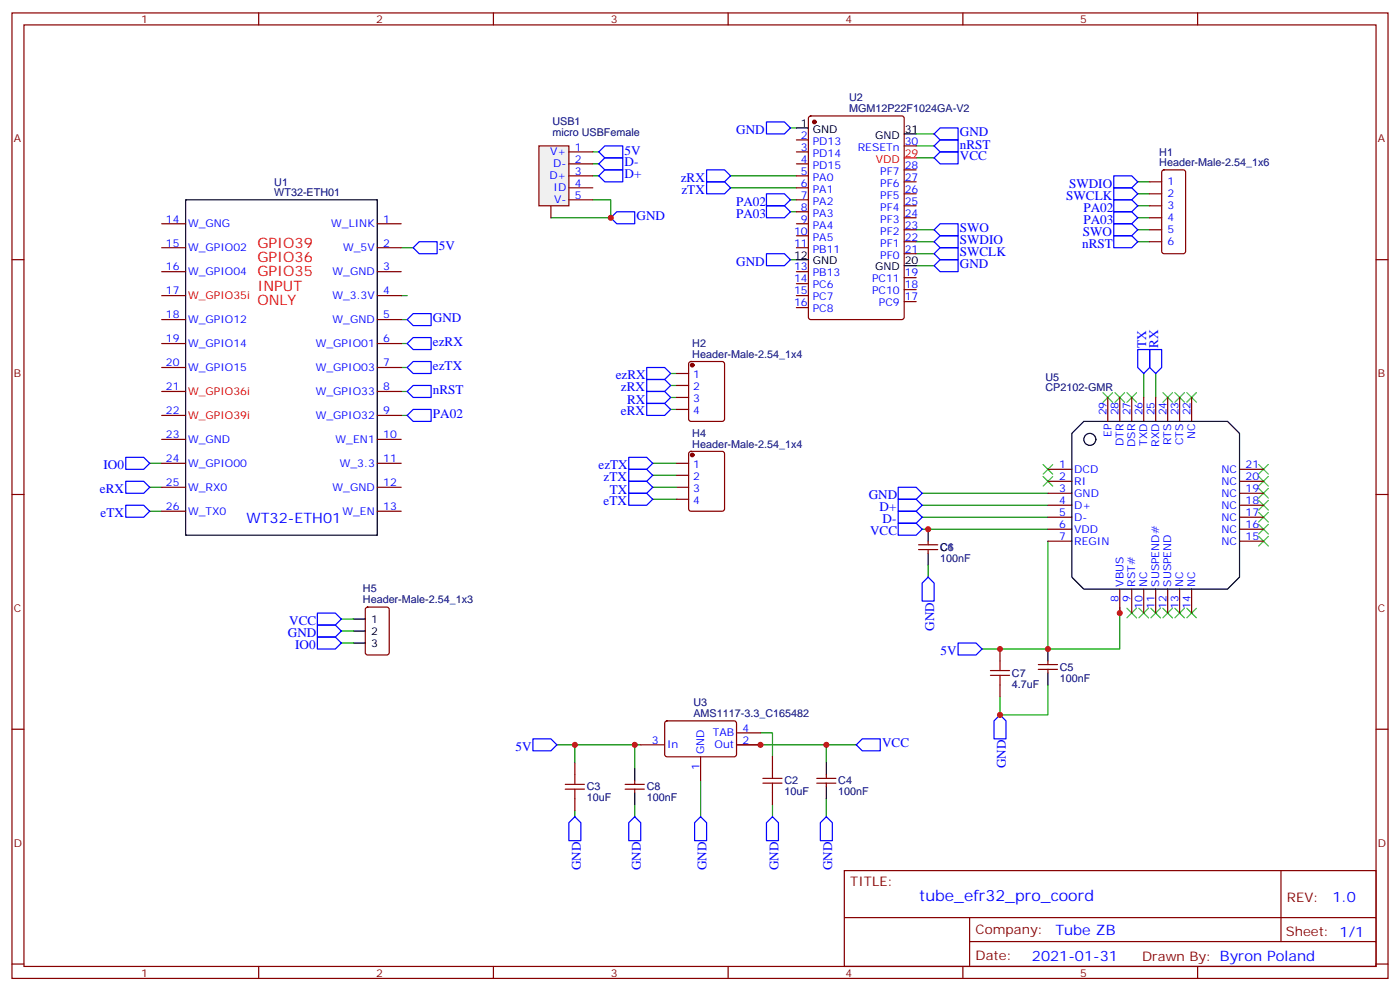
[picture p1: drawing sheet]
<svg xmlns="http://www.w3.org/2000/svg" width="412mm" height="292mm" viewBox="0 0 412 292" stroke-linecap="round" stroke-linejoin="round" font-family="sans-serif">
<g fill="none" stroke="#870000" stroke-width=".35">
<path d="M3.5 3.8h405.4v284.3h-405.4zM7.1 7.3h398.2v277.3h-398.2zM76.2 3.8v3.5M145.3 3.8v3.5M214.5 3.8v3.5M283.6 3.8v3.5M352.8 3.8v3.5M238.4 34.4l.4-.3h26.8l.7 .5v58.8l-.4 .7h-27.1l-.6-.4-.1-58.8zM234.6 41.2h3.5M234.6 44.7h3.5M234.6 48.3h3.5M234.6 51.8h3.5"/>
<path d="M234.6 55.3h3.5M234.6 58.8h3.5M266.3 57.1h3.6M266.3 53.6h3.6M266.3 50h3.6M266.3 43h3.6M3.5 76.5h3.6M234.6 62.4h3.5M234.6 65.9h3.5M234.6 69.4h3.5M234.6 73h3.5M266.3 74.7h3.6"/>
<path d="M266.3 71.2h3.6M266.3 67.7h3.6M266.3 64.1h3.6M266.3 60.6h3.6M405.3 76.5h3.6M234.6 80h3.5M234.6 83.5h3.5M234.6 87.1h3.5M234.6 90.6h3.5M266.3 88.8h3.6M266.3 85.3h3.6M266.3 81.8h3.6"/>
<path d="M199.3 110h3.5M199.3 113.5h3.5M199.3 117.1h3.5M203.1 106.7l.5-.2h9.1l.7 .4v16.5l-.4 .7h-9.4l-.7-.5-.1-16.4zM326.3 117.1v7M329.8 117.1v7M333.4 117.1v7M336.9 117.1v7M340.4 117.1v7M344 117.1v7M347.5 117.1v7M351 117.1v7"/>
<path d="M199.3 136.5h3.5M199.3 140h3.5M199.3 120.6h3.5M203.1 133.1l.5-.2h9.1l.7 .5v16.5l-.4 .6-9.4 .1-.7-.5-.1-16.5zM308.7 138.2h7M365.1 138.2h7.1M3.5 145.6h3.6M199.3 143.5h3.5M199.3 147h3.5M273.4 159.4v1M308.7 141.7h7M308.7 145.3h7"/>
<path d="M308.7 148.8h7M308.7 152.3h7M308.7 155.9h7M308.7 159.4h7M365.1 141.7h7.1M365.1 145.3h7.1M365.1 148.8h7.1M365.1 152.3h7.1M365.1 155.9h7.1M365.1 159.4h7.1M405.3 145.6h3.6M107.8 179l.5-.2h5.6l.7 .4 .1 13-.5 .6-5.9 .1-.6-.5-.1-12.9z"/>
<path d="M270.6 160.4h5.6M270.6 161.9h5.6M273.4 161.9v1M329.8 173.5v7.1M333.4 173.5v7.1M336.9 173.5v7.1M340.4 173.5v7.1M344 173.5v7.1M347.5 173.5v7.1M351 173.5v7.1M294.6 191.1v3.6M305.9 195.7h5.6"/>
<path d="M305.9 197.1h5.6M308.7 194.7v1M308.7 197.1v1.1M3.5 214.8h3.6M188.7 219.4h7.1M196 212.5l.5-.2 20 .1 .5 .6-.1 9.5-.6 .4-20.1-.1-.4-.6v-9.2zM217 219.4h7M217 215.8h7M294.6 201.7v3.5M405.3 214.8h3.6M169.3 224.6v3.6M169.3 235.2v3.6"/>
<path d="M184.1 231h5.7M184.1 232.4h5.7M187 229.9v1.1M187 232.4v1.1M206.4 222.9v7M227.5 222.9v3.5M227.5 233.5v3.5M240.6 229.2h5.6M240.6 230.6h5.6M243.4 228.2v1M243.4 230.6v1.1M248.7 256.4h156.6v28.2h-156.6z"/>
<path d="M377.3 256.4v20.9M248.7 270.2h156.5M285.6 277.3h119.6M285.6 270.2v14.2M3.5 283.9h3.6M76.2 284.6v3.5M145.3 284.6v3.5M214.5 284.6v3.5M283.6 284.6v3.5M352.8 284.6v3.5M405.3 283.9h3.6"/>
</g>
<g fill="none" stroke="#3c3" stroke-width=".35">
<path d="M324.9 115.6l2.8 2.9M327.7 115.6l-2.8 2.9M328.4 115.6l2.9 2.9M331.3 115.6l-2.9 2.9M332 115.6l2.8 2.9M334.8 115.6l-2.8 2.9M342.5 115.6l2.9 2.9M345.4 115.6l-2.9 2.9M346.1 115.6l2.8 2.9M348.9 115.6l-2.8 2.9M349.6 115.6l2.8 2.9M352.4 115.6l-2.8 2.9"/>
<path d="M307.3 136.8l2.8 2.8M310.1 136.8l-2.8 2.8M370.8 136.8l2.8 2.8M373.6 136.8l-2.8 2.8M307.3 140.3l2.8 2.9M310.1 140.3l-2.8 2.9M370.8 140.3l2.8 2.9M370.8 158l2.8 2.8M370.8 154.4l2.8 2.9M370.8 150.9l2.8 2.8M370.8 147.4l2.8 2.8M370.8 143.9l2.8 2.8"/>
<path d="M373.6 140.3l-2.8 2.9M373.6 158l-2.8 2.8M373.6 150.9l-2.8 2.8M373.6 147.4l-2.8 2.8M373.6 143.9l-2.8 2.8M373.6 154.4l-2.8 2.9M332 179.1l2.8 2.9M334.8 179.1l-2.8 2.9M335.5 179.1l2.8 2.9M338.3 179.1l-2.8 2.9M339 179.1l2.8 2.9M341.8 179.1l-2.8 2.9"/>
<path d="M342.5 179.1l2.9 2.9M345.4 179.1l-2.9 2.9M346.1 179.1l2.8 2.9M348.9 179.1l-2.8 2.9M349.6 179.1l2.8 2.9M352.4 179.1l-2.8 2.9"/>
</g>
<g fill="none" stroke="#008700" stroke-width=".35">
<path d="M232.8 37.7h1.8M269.9 39.4h5.3M174.6 58.8h5.3v5.3h-17.6M174.6 51.8h1.8M174.6 48.3h1.8M174.6 44.7h1.8M215.2 51.8h19.4M215.2 55.3h19.4M232.8 58.8h1.8M269.9 46.5h5.3M269.9 43h5.3M335.1 57.1h3.6"/>
<path d="M335.1 53.6h3.6M118.2 73h3.5M232.8 76.5h1.8M232.8 62.4h1.8M269.9 67.7h5.3M269.9 74.7h5.3M269.9 71.2h5.3M269.9 78.2h5.3M335.1 67.7h3.6M335.1 71.2h3.6M335.1 64.1h3.6M335.1 60.6h3.6"/>
<path d="M118.2 94.1h1.7M118.2 87.1h1.7M118.2 101.2h1.7M118.2 108.2h1.7M118.2 115.3h1.7M197.6 117.1h1.7M197.6 113.5h1.7M197.6 110h1.7M336.9 110v7.1M340.4 110v7.1M44.1 136.5h3.5M118.2 122.3h1.7"/>
<path d="M192.3 140h7M192.3 136.5h7M197.6 120.6h1.7M44.1 143.5h3.5M44.1 150.6h3.5M192.3 147h7M192.3 143.5h7M271.6 155.9h37.1M271.6 145.3h37.1M271.6 152.3h37.1M271.6 148.8h37.1M308.7 159.4v31.7"/>
<path d="M273.4 166.4v3.6M329.8 178.8v12.3h-40.5M100.5 189.4h3.6M100.5 185.8h3.6M100.5 182.3h3.6M164 219.4h24.7M169.3 219.4v5.2M187 219.4v7M217 219.4h35.2M224 215.8h3.5v7.1M243.4 219.4v5.2M308.7 201.7v8.8h-14.1v-5.3"/>
<path d="M169.3 238.8v1.7M187 237v3.5M206.4 229.9v10.6M227.5 237v3.5M243.4 235.2v5.3"/>
</g>
<g fill="none" stroke="#000" stroke-width=".35">
<path d="M234.6 37.7h3.5M266.3 39.4h3.6M234.6 76.5h3.5M266.3 78.2h3.6M319.3 124.1h42.3l3.5 3.5v42.4l-3.5 3.5h-42.3l-3.6-3.5v-42.4zM273.4 155.9v3.5M273.4 162.9v3.5M104.1 189.4h3.5M104.1 182.3h3.5M104.1 185.8h3.5M308.7 191.1v3.6M308.7 198.2v3.5"/>
<path d="M187 226.4v3.5M187 233.5v3.5M243.4 224.6v3.6M243.4 231.7v3.5"/>
<circle cx="321" cy="129.4" r="1.76"/>
</g>
<g fill="none" stroke="#00f" stroke-width=".35">
<path d="M225.8 35.9h5.3l1.7 1.8-1.7 1.7h-5.3zM275.2 39.4l1.7-1.7h5.3v3.5h-5.3zM176.4 51.8l1.8-1.8h5.2v3.6h-5.2zM176.4 48.3l1.8-1.8h5.2v3.5h-5.2zM176.4 44.7l1.8-1.7h5.2v3.5h-5.2zM208.1 50h5.3l1.8 1.8-1.8 1.8h-5.3zM208.1 53.6h5.3l1.8 1.7-1.8 1.8h-5.3zM225.8 57.1h5.3l1.7 1.7-1.7 1.8h-5.3zM275.2 46.5l1.7-1.8h5.3v3.6h-5.3zM275.2 43l1.7-1.8h5.3v3.5h-5.3zM328.1 58.8h5.3l1.7 1.8-1.7 1.8h-5.3zM328.1 55.3h5.3l1.7 1.8-1.7 1.7h-5.3z"/>
<path d="M328.1 51.8h5.3l1.7 1.8-1.7 1.7h-5.3zM121.7 73l1.8-1.8h5.3v3.5h-5.3zM179.9 64.1l1.8-1.7h5.3v3.5h-5.3zM225.8 74.7h5.3l1.7 1.8-1.7 1.7h-5.3zM225.8 60.6h5.3l1.7 1.8-1.7 1.7h-5.3zM275.2 78.2l1.7-1.7h5.3v3.5h-5.3zM275.2 67.7l1.7-1.8h5.3v3.5h-5.3zM275.2 74.7l1.7-1.7h5.3v3.5h-5.3zM275.2 71.2l1.7-1.8h5.3v3.6h-5.3zM328.1 65.9h5.3l1.7 1.8-1.7 1.7h-5.3zM328.1 62.4h5.3l1.7 1.7-1.7 1.8h-5.3zM328.1 69.4h5.3l1.7 1.8-1.7 1.8h-5.3z"/>
<path d="M119.9 94.1l1.8-1.7h5.3v3.5h-5.3zM119.9 101.2l1.8-1.8h5.3v3.5h-5.3zM119.9 108.2l1.8-1.7h5.3v3.5h-5.3zM119.9 115.3l1.8-1.8h5.3v3.6h-5.3zM190.5 108.2h5.3l1.8 1.8-1.8 1.8h-5.3zM190.5 111.8h5.3l1.8 1.7-1.8 1.8h-5.3zM190.5 118.8h5.3l1.8 1.8-1.8 1.7h-5.3zM190.5 115.3h5.3l1.8 1.8-1.8 1.7h-5.3zM335.1 102.9h3.6v5.3l-1.8 1.8-1.8-1.8zM338.7 102.9h3.5v5.3l-1.8 1.8-1.7-1.8zM37 134.7h5.3l1.8 1.8-1.8 1.7h-5.3zM121.7 120.6h5.3v3.5h-5.3l-1.8-1.8z"/>
<path d="M185.2 138.2h5.3l1.8 1.8-1.8 1.7h-5.3zM185.2 134.7h5.3l1.8 1.8-1.8 1.7h-5.3zM37 148.8h5.3l1.8 1.8-1.8 1.7h-5.3zM37 141.7h5.3l1.8 1.8-1.8 1.8h-5.3zM185.2 145.3h5.3l1.8 1.7-1.8 1.8h-5.3zM185.2 141.7h5.3l1.8 1.8-1.8 1.8h-5.3zM264.6 154.1h5.3l1.7 1.8-1.7 1.7h-5.3zM264.6 143.5h5.3l1.7 1.8-1.7 1.7h-5.3zM264.6 150.6h5.3l1.7 1.7-1.7 1.8h-5.3zM264.6 147h5.3l1.7 1.8-1.7 1.8h-5.3zM271.6 171.7l1.8-1.7 1.8 1.7v5.3h-3.6zM93.5 187.6h5.3l1.7 1.8-1.7 1.7h-5.3z"/>
<path d="M93.5 184.1h5.3l1.7 1.7-1.7 1.8h-5.3zM93.5 180.6h5.3l1.7 1.7-1.7 1.8h-5.3zM282.2 189.4h5.3l1.8 1.7-1.8 1.8h-5.3zM157 217.6h5.3l1.7 1.8-1.7 1.7h-5.3zM252.2 219.4l1.8-1.8h5.3v3.5h-5.3zM294.6 210.5l1.7 1.8v5.3h-3.5v-5.3zM169.3 240.5l1.8 1.8v5.3h-3.5v-5.3zM187 240.5l1.7 1.8v5.3h-3.5v-5.3zM206.4 240.5l1.7 1.8v5.3h-3.5v-5.3zM227.5 240.5l1.8 1.8v5.3h-3.5v-5.3zM241.7 242.3l1.7-1.8 1.8 1.8v5.3h-3.5z"/>
</g>
<g fill="#870000" stroke="#870000" stroke-width=".35">
<circle cx="203.9" cy="134" r=".53"/>
<circle cx="203.9" cy="107.5" r=".53"/>
<circle cx="239.9" cy="35.9" r=".53"/>
</g>
<path d="M291.7 197.5h5.7M291.7 198.9h5.7M294.6 194.7v2.8M294.6 198.9v2.8M166.5 231h5.7M166.5 232.4h5.7M169.3 228.2v2.8M169.3 232.4v2.8M224.7 229.2h5.7M224.7 230.6h5.7M227.5 226.4v2.8M227.5 230.6v2.9" fill="none" stroke="#a10000" stroke-width=".35"/>
<path d="M266.3 46.5h3.6" fill="none" stroke="#f00" stroke-width=".35"/>
<path d="M158.7 43h8.9v17.6h-8.9z" fill="#f0f0f0" stroke="#870000" stroke-width=".35"/>
<g fill="none" stroke="#870000" stroke-width=".35">
<path d="M167.6 44.7h7M167.6 48.3h7M167.6 51.8h7M167.6 55.3h7M167.6 58.8h7M338.7 53.6h3.5M338.7 57.1h3.5M342.4 50.2l.5-.2h5.6l.7 .5v23.5l-.4 .7h-5.9l-.7-.4v-23.6zM47.6 65.9h7.1M47.6 73h7.1M111.1 65.9h7.1M111.1 73h7.1"/>
<path d="M162.3 60.6v3.5M338.7 60.6h3.5M338.7 64.1h3.5M338.7 67.7h3.5M338.7 71.2h3.5M47.6 80h7.1M47.6 87.1h7.1M47.6 94.1h7.1M111.1 80h7.1M111.1 87.1h7.1M111.1 94.1h7.1M47.6 101.2h7.1"/>
<path d="M47.6 108.2h7.1M47.6 115.3h7.1M111.1 101.2h7.1M111.1 108.2h7.1M111.1 115.3h7.1M47.6 122.3h7.1M47.6 129.4h7.1M47.6 136.5h7.1M111.1 122.3h7.1M111.1 129.4h7.1M111.1 136.5h7.1M47.6 143.5h7.1"/>
<path d="M47.6 150.6h7.1M111.1 143.5h7.1M111.1 150.6h7.1"/>
</g>
<path d="M54.7 58.8h56.4v98.8h-56.4z" fill="none" stroke="#000" stroke-width=".35"/>
<g fill="#c00">
<circle cx="179.9" cy="64.1" r=".88"/>
<circle cx="294.6" cy="210.5" r=".88"/>
<circle cx="294.6" cy="191.1" r=".88"/>
<circle cx="308.7" cy="191.1" r=".88"/>
<circle cx="329.8" cy="180.6" r=".88"/>
<circle cx="273.4" cy="155.9" r=".88"/>
<circle cx="224" cy="219.4" r=".88"/>
<circle cx="243.4" cy="219.4" r=".88"/>
<circle cx="187" cy="219.4" r=".88"/>
<circle cx="169.3" cy="219.4" r=".88"/>
</g>
<text font-size="4.6" fill="#00f" x="270.8" y="265.4">tube_efr32_pro_coord</text>
<g font-size="4.2" fill="#f00">
<text x="75.8" y="73">GPIO39</text>
<text x="75.8" y="77.2">GPIO36</text>
<text x="75.8" y="81.4">GPIO35</text>
<text x="75.8" y="85.7">INPUT</text>
<text x="75.8" y="89.9">ONLY</text>
</g>
<g font-size="4.2" fill="#00f">
<text x="72.6" y="154.1">WT32-ETH01</text>
<text x="392.5" y="265.7">1.0</text>
<text x="310.9" y="275.2">Tube ZB</text>
<text x="304" y="283">2021-01-31</text>
</g>
<g font-size="3.9" fill="#00f">
<text x="216.9" y="39.4">GND</text>
<text x="282.8" y="40.1">GND</text>
<text x="184" y="45.5">5V</text>
<text x="282.8" y="43.7">nRST</text>
<text x="282.8" y="47.2">VCC</text>
<text x="184" y="52.5">D+</text>
<text x="184" y="48.9">D-</text>
<text x="200.5" y="53.6">zRX</text>
<text x="200.7" y="57.1">zTX</text>
<text x="314" y="58.8">SWCLK</text>
<text x="314.9" y="55.3">SWDIO</text>
<text x="187.5" y="64.9">GND</text>
<text x="216.8" y="64.1">PA03</text>
<text x="216.8" y="60.6">PA02</text>
<text x="319.1" y="65.9">PA03</text>
<text x="319.1" y="62.4">PA02</text>
<text x="282.8" y="68.4">SWO</text>
<text x="282.8" y="71.9">SWDIO</text>
<text x="319" y="69.4">SWO</text>
<text x="129.3" y="73.7">5V</text>
<text x="282.7" y="75.4">SWCLK</text>
<text x="318.8" y="73">nRST</text>
<text x="216.9" y="78.2">GND</text>
<text x="282.8" y="78.9">GND</text>
<text x="127.5" y="94.9">GND</text>
<text x="127.5" y="102">ezRX</text>
<text x="337.6" y="102.4" transform="rotate(-90 337.6 102.4)">TX</text>
<text x="341.1" y="102.4" transform="rotate(-90 341.1 102.4)">RX</text>
<text x="127.5" y="109">ezTX</text>
<text x="181.4" y="111.8">ezRX</text>
<text x="127.5" y="116.1">nRST</text>
<text x="182.9" y="115.3">zRX</text>
<text x="184.7" y="118.9">RX</text>
<text x="127.5" y="123.1">PA02</text>
<text x="182.9" y="122.3">eRX</text>
<text x="30.5" y="138.2">IO0</text>
<text x="176.3" y="138.2">ezTX</text>
<text x="177.8" y="141.7">zTX</text>
<text x="29.4" y="145.3">eRX</text>
<text x="177.8" y="148.8">eTX</text>
<text x="179.7" y="145.4">TX</text>
<text x="255.9" y="147">GND</text>
<text x="29.6" y="152.3">eTX</text>
<text x="259.1" y="150.6">D+</text>
<text x="260" y="154.1">D-</text>
<text x="256.3" y="157.7">VCC</text>
<text x="85.2" y="184.1">VCC</text>
<text x="275.2" y="185.7" transform="rotate(-90 275.2 185.7)">GND</text>
<text x="84.8" y="187.6">GND</text>
<text x="86.9" y="191.1">IO0</text>
<text x="277.1" y="192.9">5V</text>
<text x="151.8" y="221.1">5V</text>
<text x="259.8" y="220.1">VCC</text>
<text x="296.3" y="226.3" transform="rotate(-90 296.3 226.3)">GND</text>
<text x="171.1" y="256.3" transform="rotate(-90 171.1 256.3)">GND</text>
<text x="188.7" y="256.3" transform="rotate(-90 188.7 256.3)">GND</text>
<text x="208.1" y="256.3" transform="rotate(-90 208.1 256.3)">GND</text>
<text x="229.3" y="256.3" transform="rotate(-90 229.3 256.3)">GND</text>
<text x="245.2" y="256.3" transform="rotate(-90 245.2 256.3)">GND</text>
</g>
<g font-size="3.9" fill="#800">
<text x="250.5" y="261">TITLE:</text>
<text x="379.1" y="265.7">REV:</text>
<text x="287.4" y="275.2">Company:</text>
<text x="378.7" y="275.8">Sheet: 1/1</text>
<text x="287.4" y="282.9">Date:</text>
<text x="336.4" y="282.9">Drawn By: Byron Poland</text>
</g>
<g font-size="3.2" fill="#800">
<text x="41.6" y="6.8">1</text>
<text x="110.8" y="6.8">2</text>
<text x="179.9" y="6.8">3</text>
<text x="249.1" y="6.8">4</text>
<text x="318.2" y="6.8">5</text>
<text x="4.1" y="41.9">A</text>
<text x="405.9" y="41.9">A</text>
<text x="4.1" y="111.1">B</text>
<text x="405.9" y="111.1">B</text>
<text x="4.1" y="180.2">C</text>
<text x="405.9" y="180.2">C</text>
<text x="4.1" y="249.3">D</text>
<text x="405.9" y="249.3">D</text>
<text x="41.6" y="287.6">1</text>
<text x="110.8" y="287.6">2</text>
<text x="179.9" y="287.6">3</text>
<text x="249.1" y="287.6">4</text>
<text x="318.2" y="287.6">5</text>
</g>
<g font-size="3.2" fill="#000080">
<text x="250.1" y="29.8">U2</text>
<text x="250.1" y="33">MGM12P22F1024GA-V2</text>
<text x="162.7" y="40">micro USBFemale</text>
<text x="162.7" y="36.9">USB1</text>
<text x="341.5" y="45.8">H1</text>
<text x="341.5" y="49">Header-Male-2.54_1x6</text>
<text x="80.8" y="57.8">WT32-ETH01</text>
<text x="80.8" y="54.7">U1</text>
<text x="203.9" y="105.4">Header-Male-2.54_1x4</text>
<text x="203.9" y="102.2">H2</text>
<text x="308" y="112.1">U5</text>
<text x="308" y="115.3">CP2102-GMR</text>
<text x="203.9" y="131.9">Header-Male-2.54_1x4</text>
<text x="203.9" y="128.6">H4</text>
<text x="276.9" y="165.5">100nF</text>
<text x="276.9" y="162.2">C6</text>
<text x="276.9" y="162.2">C1</text>
<text x="106.9" y="177.7">Header-Male-2.54_1x3</text>
<text x="106.9" y="174.5">H5</text>
<text x="312.2" y="197.5">C5</text>
<text x="298.1" y="202.5">4.7uF</text>
<text x="298.1" y="199.3">C7</text>
<text x="312.2" y="200.8">100nF</text>
<text x="204.3" y="208">U3</text>
<text x="204.3" y="211.1">AMS1117-3.3_C165482</text>
<text x="172.9" y="232.8">C3</text>
<text x="190.5" y="232.8">C8</text>
<text x="231.1" y="231">C2</text>
<text x="246.9" y="231">C4</text>
<text x="172.9" y="236">10uF</text>
<text x="190.5" y="236">100nF</text>
<text x="231.1" y="234.3">10uF</text>
<text x="246.9" y="234.3">100nF</text>
</g>
<g font-size="3.2">
<text x="235.9" y="37.3">1</text>
<text x="239.4" y="39.1">GND</text>
<text x="257.8" y="40.9">GND</text>
<text x="266.5" y="39.1">31</text>
<text x="233.9" y="76.1">12</text>
<text x="239.4" y="77.9">GND</text>
<text x="266.5" y="77.9">20</text>
<text x="257.8" y="79.7">GND</text>
<text x="109.4" y="183.4">1</text>
<text x="109.4" y="190.4">3</text>
<text x="109.4" y="186.9">2</text>
</g>
<g font-size="3.2" fill="#00f">
<text x="235.9" y="40.9">2</text>
<text x="162.1" y="45.8">V+</text>
<text x="169.3" y="44.4">1</text>
<text x="169.3" y="47.9">2</text>
<text x="235.9" y="44.4">3</text>
<text x="235.9" y="47.9">4</text>
<text x="239.4" y="42.6">PD13</text>
<text x="239.4" y="46.1">PD14</text>
<text x="252.7" y="44.4">RESETn</text>
<text x="266.5" y="42.6">30</text>
<text x="161.8" y="52.8">D+</text>
<text x="163" y="49.3">D-</text>
<text x="169.3" y="51.4">3</text>
<text x="235.9" y="51.4">5</text>
<text x="239.4" y="49.7">PD15</text>
<text x="239.4" y="53.2">PA0</text>
<text x="259.3" y="51.4">PF7</text>
<text x="266.5" y="53.2">27</text>
<text x="266.5" y="49.7">28</text>
<text x="163.1" y="56.4">ID</text>
<text x="163.3" y="59.9">V-</text>
<text x="169.3" y="55">4</text>
<text x="169.3" y="58.5">5</text>
<text x="235.9" y="55">6</text>
<text x="235.9" y="58.5">7</text>
<text x="239.4" y="56.7">PA1</text>
<text x="259.3" y="58.5">PF5</text>
<text x="259.3" y="55">PF6</text>
<text x="266.5" y="56.7">26</text>
<text x="344" y="54.6">1</text>
<text x="344" y="58.1">2</text>
<text x="48.9" y="65.5">14</text>
<text x="112.9" y="65.5">1</text>
<text x="235.9" y="62">8</text>
<text x="235.9" y="65.5">9</text>
<text x="239.4" y="60.3">PA2</text>
<text x="239.4" y="63.8">PA3</text>
<text x="259.3" y="65.5">PF3</text>
<text x="259.3" y="62">PF4</text>
<text x="266.5" y="63.8">24</text>
<text x="266.5" y="60.3">25</text>
<text x="344" y="61.7">3</text>
<text x="344" y="65.2">4</text>
<text x="55.4" y="67">W_GNG</text>
<text x="97.6" y="67">W_LINK</text>
<text x="233.9" y="69.1">10</text>
<text x="239.4" y="67.3">PA4</text>
<text x="239.4" y="70.8">PA5</text>
<text x="259.3" y="69.1">PF2</text>
<text x="266.5" y="70.8">22</text>
<text x="266.5" y="67.3">23</text>
<text x="344" y="68.7">5</text>
<text x="48.9" y="72.6">15</text>
<text x="55.4" y="74">W_GPIO02</text>
<text x="101.1" y="74">W_5V</text>
<text x="112.9" y="72.6">2</text>
<text x="233.9" y="72.6">11</text>
<text x="239.4" y="74.4">PB11</text>
<text x="259.3" y="76.1">PF0</text>
<text x="259.3" y="72.6">PF1</text>
<text x="266.5" y="74.4">21</text>
<text x="344" y="72.2">6</text>
<text x="48.9" y="79.7">16</text>
<text x="55.4" y="81.1">W_GPIO04</text>
<text x="98" y="81.1">W_GND</text>
<text x="112.9" y="79.7">3</text>
<text x="233.9" y="79.7">13</text>
<text x="233.9" y="83.2">14</text>
<text x="239.4" y="81.4">PB13</text>
<text x="256.9" y="83.2">PC11</text>
<text x="266.5" y="81.4">19</text>
<text x="48.9" y="86.7">17</text>
<text x="97.9" y="88.1">W_3.3V</text>
<text x="112.9" y="86.7">4</text>
<text x="233.9" y="86.7">15</text>
<text x="239.4" y="84.9">PC6</text>
<text x="239.4" y="88.5">PC7</text>
<text x="256.9" y="86.7">PC10</text>
<text x="266.5" y="88.5">17</text>
<text x="266.5" y="84.9">18</text>
<text x="48.9" y="93.8">18</text>
<text x="55.4" y="95.2">W_GPIO12</text>
<text x="98" y="95.2">W_GND</text>
<text x="112.9" y="93.8">5</text>
<text x="233.9" y="90.2">16</text>
<text x="239.4" y="92">PC8</text>
<text x="258.9" y="90.2">PC9</text>
<text x="48.9" y="100.8">19</text>
<text x="112.9" y="100.8">6</text>
<text x="48.9" y="107.9">20</text>
<text x="55.4" y="102.2">W_GPIO14</text>
<text x="93" y="102.2">W_GPIO01</text>
<text x="112.9" y="107.9">7</text>
<text x="55.4" y="109.3">W_GPIO15</text>
<text x="93" y="109.3">W_GPIO03</text>
<text x="204.2" y="111.4">1</text>
<text x="48.9" y="114.9">21</text>
<text x="93" y="116.3">W_GPIO33</text>
<text x="112.9" y="114.9">8</text>
<text x="204.2" y="114.9">2</text>
<text x="204.2" y="118.5">3</text>
<text x="48.9" y="122">22</text>
<text x="93" y="123.4">W_GPIO32</text>
<text x="112.9" y="122">9</text>
<text x="204.2" y="122">4</text>
<text x="326" y="122.3" transform="rotate(-90 326 122.3)">29</text>
<text x="329.5" y="122.3" transform="rotate(-90 329.5 122.3)">28</text>
<text x="333" y="122.3" transform="rotate(-90 333 122.3)">27</text>
<text x="336.5" y="122.3" transform="rotate(-90 336.5 122.3)">26</text>
<text x="340.1" y="122.3" transform="rotate(-90 340.1 122.3)">25</text>
<text x="343.6" y="122.3" transform="rotate(-90 343.6 122.3)">24</text>
<text x="347.1" y="122.3" transform="rotate(-90 347.1 122.3)">23</text>
<text x="350.7" y="122.3" transform="rotate(-90 350.7 122.3)">22</text>
<text x="48.9" y="129">23</text>
<text x="55.4" y="130.5">W_GND</text>
<text x="98.9" y="130.5">W_EN1</text>
<text x="112.9" y="129">10</text>
<text x="327.4" y="128.7" transform="rotate(-90 327.4 128.7)">EP</text>
<text x="330.9" y="131.4" transform="rotate(-90 330.9 131.4)">DTR</text>
<text x="334.4" y="131.6" transform="rotate(-90 334.4 131.6)">DSR</text>
<text x="338" y="131.4" transform="rotate(-90 338 131.4)">TXD</text>
<text x="341.5" y="131.6" transform="rotate(-90 341.5 131.6)">RXD</text>
<text x="345" y="131.1" transform="rotate(-90 345 131.1)">RTS</text>
<text x="348.5" y="131.2" transform="rotate(-90 348.5 131.2)">CTS</text>
<text x="352.1" y="129.4" transform="rotate(-90 352.1 129.4)">NC</text>
<text x="48.9" y="136.1">24</text>
<text x="55.4" y="137.5">W_GPIO00</text>
<text x="100.1" y="137.5">W_3.3</text>
<text x="112.9" y="136.1">11</text>
<text x="204.2" y="137.9">1</text>
<text x="312" y="137.9">1</text>
<text x="366.9" y="137.9">21</text>
<text x="48.9" y="143.2">25</text>
<text x="112.9" y="143.2">12</text>
<text x="204.2" y="141.4">2</text>
<text x="312" y="141.4">2</text>
<text x="316.4" y="139.3">DCD</text>
<text x="316.4" y="142.8">RI</text>
<text x="359.8" y="142.8">NC</text>
<text x="359.8" y="139.3">NC</text>
<text x="366.9" y="141.4">20</text>
<text x="55.4" y="144.6">W_RX0</text>
<text x="98" y="144.6">W_GND</text>
<text x="204.2" y="144.9">3</text>
<text x="204.2" y="148.4">4</text>
<text x="312" y="144.9">3</text>
<text x="312" y="148.4">4</text>
<text x="316.4" y="146.3">GND</text>
<text x="316.4" y="149.9">D+</text>
<text x="359.8" y="149.9">NC</text>
<text x="359.8" y="146.3">NC</text>
<text x="366.9" y="148.4">18</text>
<text x="366.9" y="144.9">19</text>
<text x="48.9" y="150.2">26</text>
<text x="55.4" y="151.6">W_TX0</text>
<text x="100.9" y="151.6">W_EN</text>
<text x="112.9" y="150.2">13</text>
<text x="312" y="152">5</text>
<text x="312" y="155.5">6</text>
<text x="316.4" y="153.4">D-</text>
<text x="359.8" y="153.4">NC</text>
<text x="366.9" y="155.5">16</text>
<text x="366.9" y="152">17</text>
<text x="312" y="159">7</text>
<text x="316.4" y="156.9">VDD</text>
<text x="316.4" y="160.4">REGIN</text>
<text x="359.8" y="160.4">NC</text>
<text x="359.8" y="156.9">NC</text>
<text x="366.9" y="159">15</text>
<text x="330.9" y="172.8" transform="rotate(-90 330.9 172.8)">VBUS</text>
<text x="334.4" y="172.8" transform="rotate(-90 334.4 172.8)">RST#</text>
<text x="338" y="172.8" transform="rotate(-90 338 172.8)">NC</text>
<text x="341.5" y="172.8" transform="rotate(-90 341.5 172.8)">SUSPEND#</text>
<text x="345" y="172.8" transform="rotate(-90 345 172.8)">SUSPEND</text>
<text x="348.5" y="172.8" transform="rotate(-90 348.5 172.8)">NC</text>
<text x="352.1" y="172.8" transform="rotate(-90 352.1 172.8)">NC</text>
<text x="329.5" y="177.3" transform="rotate(-90 329.5 177.3)">8</text>
<text x="333" y="177.3" transform="rotate(-90 333 177.3)">9</text>
<text x="336.5" y="179.3" transform="rotate(-90 336.5 179.3)">10</text>
<text x="340.1" y="179.3" transform="rotate(-90 340.1 179.3)">11</text>
<text x="343.6" y="179.3" transform="rotate(-90 343.6 179.3)">12</text>
<text x="347.1" y="179.3" transform="rotate(-90 347.1 179.3)">13</text>
<text x="350.7" y="179.3" transform="rotate(-90 350.7 179.3)">14</text>
<text x="218.7" y="215.5">4</text>
<text x="192" y="219">3</text>
<text x="196.5" y="220.4">In</text>
<text x="210" y="216.9">TAB</text>
<text x="210.5" y="220.4">Out</text>
<text x="218.7" y="219">2</text>
<text x="206" y="226.7" transform="rotate(-90 206 226.7)">1</text>
<text x="207.4" y="222.2" transform="rotate(-90 207.4 222.2)">GND</text>
</g>
<g font-size="3.2" fill="#f00">
<text x="258" y="47.9">VDD</text>
<text x="266.5" y="46.1">29</text>
<text x="55.4" y="88.1">W_GPIO35i</text>
<text x="55.4" y="116.3">W_GPIO36i</text>
<text x="55.4" y="123.4">W_GPIO39i</text>
</g>
</svg>
